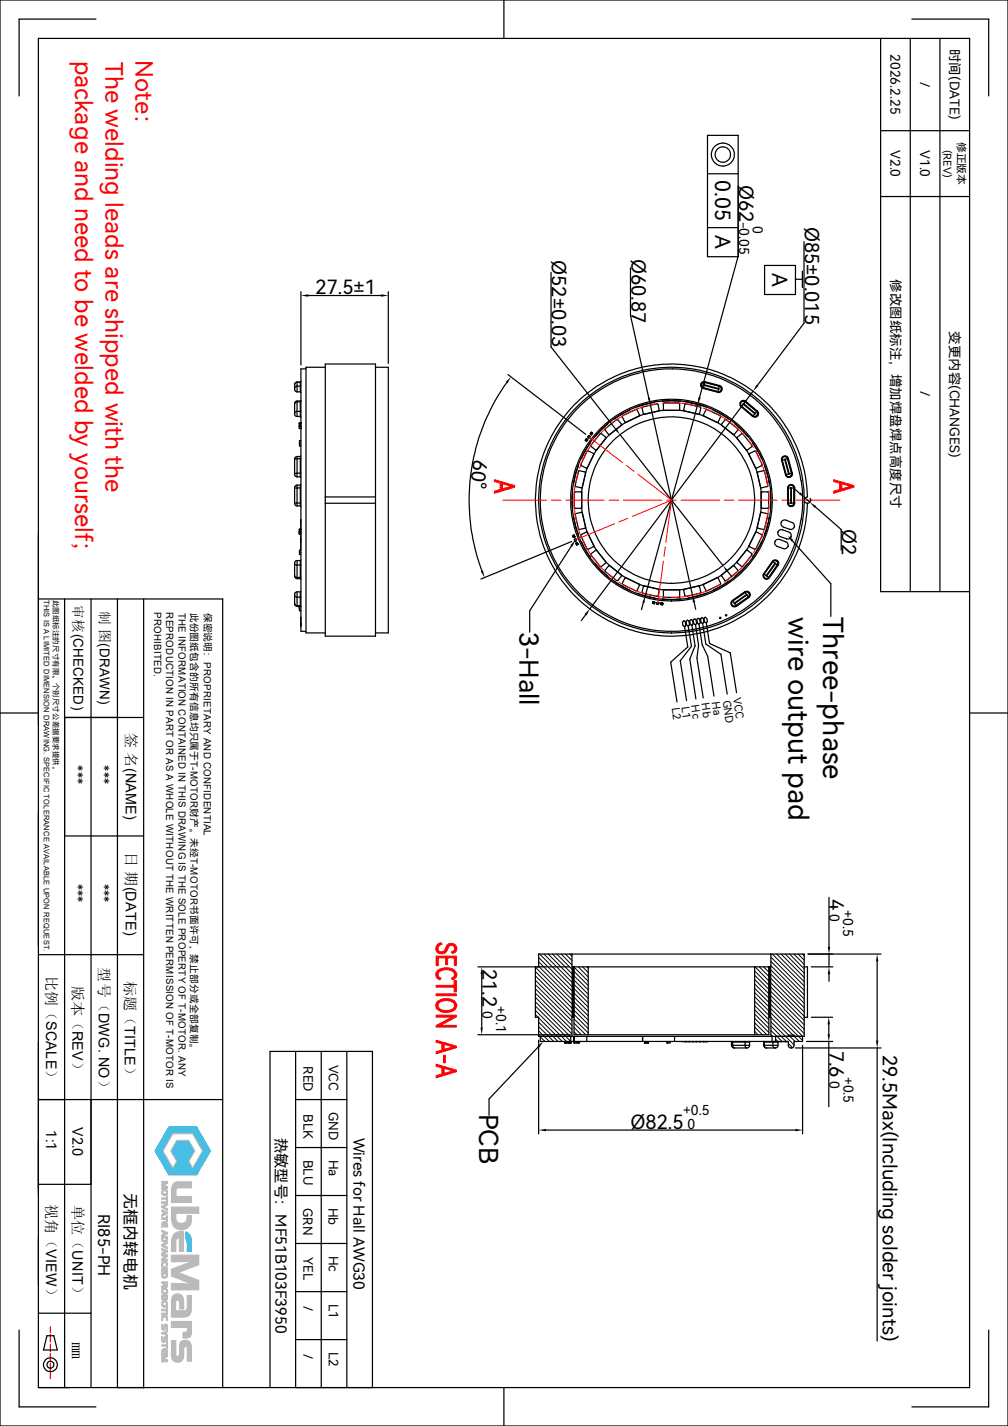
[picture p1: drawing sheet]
<svg xmlns="http://www.w3.org/2000/svg" width="210mm" height="297mm" viewBox="0 0 210 297" stroke-linecap="round" stroke-linejoin="round" font-family="sans-serif">
<g fill="none" stroke="#000" stroke-width=".25">
<path d="M0 0h210v297h-210zM8 8h194v281h-194zM20 4h-16v16M105 0v8M190 4h16v16M8 124.8h38.4v164.2M13.5 124.8v164.2M19 124.8v164.2M24.5 124.8v164.2M29.9 124.8v164.3M0 148.5h8M13.5 149.4h16.4"/>
<path d="M202 148.5h8M13.5 174.1h16.4M8 198.8h21.9M8 229h38.4M8 246.7h11M4 277v16h16M8 273.5h11M9.8 278.2h1.4l.7 3h-2.8zM206 277v16h-16M105 289v8"/>
<circle cx="10.5" cy="284.3" r=".73"/>
<circle cx="10.5" cy="284.3" r="1.44"/>
</g>
<path d="M10.5 276.4v1.1M10.5 277.9v1.6M10.5 280v1.6M10.5 281.9v1.6M10.5 283.9v1.6M10.5 285.9v1.2" fill="none" stroke="#f00" stroke-width=".25"/>
<path d="M35.7 261.5v.9a.32 .32 0 0 0 .1 .4 .32 .32 0 0 0 .4 0l4-.1-4.5 1.7v1.1a.34 .34 0 0 0 .4 .4l4 1.6-3.3-.1a.95 .95 0 0 0-1.1 .1v.7a.38 .38 0 0 0 .1 .5 .38 .38 0 0 0 .5-.1h4.5a.36 .36 0 0 0 .4 .1 .36 .36 0 0 0 .2-.3v-1.2a.48 .48 0 0 0 0-.5 .48 .48 0 0 0-.5-.2l-3.9-1.5 3.8-1.3a.55 .55 0 0 0 .6-.8v-1a.33 .33 0 0 0-.1-.5 .33 .33 0 0 0-.4 .1zM35.7 251.4v2.3a2.13 2.13 0 0 0 2.3 2.4 2.13 2.13 0 0 0 1.9-2.7v-.2h-.9v.2a1.2 1.2 0 0 1-1.1 1.4 1.2 1.2 0 0 1-1.3-1.3v-.8h4.8v-1.3zM36.2 269.7l-.3 .5-.2 .6v3.5h2.7l.6-.1 .5-.3 .4-1.1v-3h-.9v2.1a.82 .82 0 0 1-.6 1.1h-1.4a.33 .33 0 0 1-.4 0 .33 .33 0 0 1 0-.5v-1a.49 .49 0 0 1 .4-.7 .49 .49 0 0 1 .4 .8v1h.9l-.1-1.8a1.26 1.26 0 0 0-.6-1.2 1.26 1.26 0 0 0-1.4 .1zM35.7 279.2v3.2a1.31 1.31 0 0 0 1.6 1.3 1.31 1.31 0 0 0 1-1.8v-.8a.42 .42 0 0 1 .3-.6 .42 .42 0 0 1 .4 .5v1.9a.38 .38 0 0 0 0 .4 .38 .38 0 0 0 .3 .2h.2a.33 .33 0 0 0 .4-.1 .33 .33 0 0 0 0-.4v-2.1a1.32 1.32 0 0 0-.7-1.6 1.32 1.32 0 0 0-1.7 .4l-.1 2.5a.43 .43 0 0 1-.6 .3 .43 .43 0 0 1-.2-.7v-1.9a.38 .38 0 0 0 .1-.4 .38 .38 0 0 0-.4-.3zM36.3 246.4l-.4 .4-.1 .7-.1 2.4a.33 .33 0 0 0 0 .4 .33 .33 0 0 0 .4 .1h3.8v-1.2h-2.7a.36 .36 0 0 1-.5 0 .36 .36 0 0 1 0-.4v-.6a.75 .75 0 0 1 .3-.8 .75 .75 0 0 1 .8 0h1.4a.38 .38 0 0 0 .5 0 .38 .38 0 0 0 .2-.3v-.9h-3zM35.7 275.3v1.2h2.9a.37 .37 0 0 1 .5 .1 .37 .37 0 0 1 0 .4v.1a.66 .66 0 0 1-1 .4v.6a.39 .39 0 0 0 .1 .6 .39 .39 0 0 0 .5 0 1.12 1.12 0 0 0 1.2-1.6v-1.3a.41 .41 0 0 0 0-.5 .41 .41 0 0 0-.6 0zM36.5 256.8l-.3 .4-.4 1-.1 2.4h.9v-1.5a.85 .85 0 0 1 .7-1.2l.1 2.7h.5a.38 .38 0 0 0 .4-.2 .38 .38 0 0 0-.1-.4v-3.5h-.9z" fill-rule="evenodd" fill="#bababa"/>
<path d="M35.8 251.4h5.6v1.3h-4.7a1.91 1.91 0 0 0 .3 1.9 1.25 1.25 0 0 0 1.4 .1 1.25 1.25 0 0 0 .6-1.2v-.3h.9v.3a2.1 2.1 0 0 1-2 2.6 2.16 2.16 0 0 1-2.2-2.6zM36.1 246.6l.4-.3 .5-.1h2.9v1.2h-2.3a.76 .76 0 0 0-.8 .2 .76 .76 0 0 0-.1 .9v.7h3.2v1.2h-4.2v-2.3l.1-.8z" fill="none" stroke="#bababa" stroke-width=".25"/>
<path d="M35.2 234.7l-2.6 4.5a.6 .6 0 0 0 0 1l2.2 3.9a.77 .77 0 0 0 1.2 .6h4.3a.7 .7 0 0 0 1-.6l2.2-3.8a.71 .71 0 0 0 0-1.2l-2.3-3.9a.59 .59 0 0 0-.9-.5zM36 236.1h3.5a.64 .64 0 0 1 .9 .5l1.8 3.1-2 3.6-.7-1a.49 .49 0 0 1 0-.8l1.1-1.8-1.3-2.2-2.5 .1-1.2 2.1 1 1.8a.46 .46 0 0 1 0 .8l-.6 1-1.7-2.9a.74 .74 0 0 1 0-1.3zM38.7 256.6v1.4l.3 .7v1.9h.9v-1.7a2.2 2.2 0 0 0-1.2-2.3z" fill-rule="evenodd" fill="#00bfff"/>
<path d="M35.2 234.8l5.8-.1 2.8 5-2.8 5h-5.8l-.3-.4-2.6-4.6zM38.7 256.6a2.46 2.46 0 0 1 1.2 2.9v1.1h-.9a6.1 6.1 0 0 0-.3-2.9z" fill="none" stroke="#00a5dd" stroke-width=".25"/>
<path d="M36 236.1h4.1l1.8 3.1a.62 .62 0 0 1 0 1l-1.8 3.1-.8-1.4 1.3-2.2-1.3-2.2h-2.5l-.6 1.1-.6 1.1 1.2 2.2-.8 1.4-1.8-3a.62 .62 0 0 1 0-1.1zM36.4 257a2.26 2.26 0 0 1 1.8-.5v4.1h-.8l-.1-2.7a1.04 1.04 0 0 0-.7 1.4v1.3h-.9v-1.3a3.5 3.5 0 0 1 .7-2.3zM35.7 279.2h.9v2a1.42 1.42 0 0 0 .3 1.3 .77 .77 0 0 0 .5-1.1v-1.1a1.25 1.25 0 0 1 1.5-1.1 1.25 1.25 0 0 1 1 1.6v2.7h-.9l-.1-2.9-.5-.1-.1 .6a3.8 3.8 0 0 1-.5 2.3 1.36 1.36 0 0 1-1.6 .1 1.36 1.36 0 0 1-.5-1.6zM35.7 261.5h5.7v1.9l-4.3 1.6 4.3 1.7v1.9h-5.7v-1.3l4.4 .2-4.4-1.7v-1.4l4.5-1.7-4.5 .1zM35.7 275.3h4.2v1.6a1.32 1.32 0 0 1-.3 1.4 1.32 1.32 0 0 1-1.5 .3v-1.1l.9-.1 .1-.9h-3.4zM36.1 269.9a1.26 1.26 0 0 1 1.5-.3 1.26 1.26 0 0 1 .6 1.4l.1 1.6h-.9v-1.3a.43 .43 0 0 0-.4-.5 .43 .43 0 0 0-.4 .4v1.8h1.8a.86 .86 0 0 0 .6-1.2v-2h.9v1.5a5.2 5.2 0 0 1-.4 2.6l-.4 .3-.7 .1h-2.6l-.1-1.9a4.4 4.4 0 0 1 .4-2.5z" fill="none" stroke="#bababa" stroke-width=".25"/>
<path d="M33.7 282.2v1.4h.8a.28 .28 0 0 0 .4-.1 .28 .28 0 0 0-.3-.4l-.6-.2 .5-.2a.26 .26 0 0 0 .4-.2 .26 .26 0 0 0-.2-.3zM33.7 246.1v.2h.9l-.6 .2a.28 .28 0 0 0-.3 .3 .28 .28 0 0 0 .3 .3l.6 .2h-.6a.19 .19 0 0 0-.2 0 .19 .19 0 0 0-.1 .2 .19 .19 0 0 0 .3 .1h.5a.28 .28 0 0 0 .4-.2 .28 .28 0 0 0-.3-.3l-.6-.3 .5-.2a.26 .26 0 0 0 .4-.2 .26 .26 0 0 0-.2-.3zM33.7 251.2v.3l1.2 .6v-.3l-.9-.4 .9-.4v-.3zM33.7 259.2v.3l1.2 .6v-.3l-.9-.4 .9-.4v-.3zM33.6 268.9a.65 .65 0 0 0 1.3 0 .65 .65 0 0 0-1.3 0zM33.9 268.9a.4 .4 0 0 1 .8 0 .4 .4 0 0 1-.8 0zM33.6 271.6a.7 .7 0 0 0 1.4 0 .7 .7 0 0 0-1.4 0zM33.9 271.6a.4 .4 0 0 1 .8 0 .4 .4 0 0 1-.8 0zM33.6 248.4a.65 .65 0 0 0 1.3 0 .65 .65 0 0 0-1.3 0zM33.9 248.3a.4 .4 0 0 1 .8 0 .4 .4 0 0 1-.8 0zM33.7 277.5v.3h.5l.7 .5v-.3l-.5-.3 .5-.3v-.4l-.7 .5zM33.7 252v.3a.37 .37 0 0 1 .3 .4 .37 .37 0 0 1-.3 .3l.1 .3 .7-.4a.3 .3 0 0 0 .4-.3 .3 .3 0 0 0-.4-.3zM34.2 252.5l.4 .1-.4 .2zM33.7 256.2v.3l.3 .1v.5l-.3 .1v.3l.8-.3a.28 .28 0 0 0 .4-.3 .28 .28 0 0 0-.3-.3zM34.2 256.7l.4 .2-.4 .1zM33.7 260v.3a.39 .39 0 0 1 .3 .4 .39 .39 0 0 1-.3 .4v.2l.9-.4a.25 .25 0 0 0 .3-.3 .25 .25 0 0 0-.3-.2zM34.2 260.5l.4 .1-.4 .2zM33.7 278.4v.5a.45 .45 0 0 0 .1 .6 .45 .45 0 0 0 .6 0 .45 .45 0 0 0 0-.6 .19 .19 0 0 1 .3-.2 .2 .2 0 0 1 0 .4v.5h.2v-.5a.41 .41 0 0 0-.1-.7 .41 .41 0 0 0-.6 .2v.4a.19 .19 0 0 1 0 .3 .19 .19 0 0 1-.3-.1 .19 .19 0 0 1 0-.2v-.6zM33.7 275.8v.6a.45 .45 0 0 0 .1 .6 .45 .45 0 0 0 .6 0 .45 .45 0 0 0 0-.6 .19 .19 0 0 1 .3-.2 .19 .19 0 0 1 0 .3v.5h.2v-.5a.41 .41 0 0 0-.1-.6 .41 .41 0 0 0-.6 .2v.1a.32 .32 0 0 1 0 .3 .32 .32 0 0 1-.2 .2l-.1-.9zM33.7 267v.3h.5v.3l-.5 .3v.4l.5-.4a.4 .4 0 0 0 .5 .3 .4 .4 0 0 0 .2-.6v-.6zM34.4 267.3h.3v.4l-.2 .2-.1-.1zM33.7 261.3v.3h.9l-.1 .1a.89 .89 0 0 0-.8 .9h.9a.18 .18 0 0 0 .3-.2 .17 .17 0 0 0-.3-.1h-.6l.2-.2a.67 .67 0 0 0 .7-.7zM33.7 280.1v.3h.6a.3 .3 0 0 1 .4 0 .3 .3 0 0 1 0 .4h.2v-1.1h-.2v.4zM33.7 272.7v.3h.6a.29 .29 0 0 1 .4 0 .29 .29 0 0 1 0 .4h.2v-1.1h-.2v.4zM33.7 253.7v.3h.6a.29 .29 0 0 1 .4 0 .29 .29 0 0 1 0 .4h.2v-1.2h-.2v.5zM33.7 249.5v.3h.6a.3 .3 0 0 1 .4 0 .3 .3 0 0 1 0 .4h.2v-1.1h-.2v.4zM33.7 265.1v.6a.64 .64 0 0 0 1 .4 .64 .64 0 0 0 .1-1zM33.9 265.3h.8v.4a.42 .42 0 0 1-.4 .2 .42 .42 0 0 1-.4-.2zM33.7 257.6v.3a.65 .65 0 0 0 .7 .8 .65 .65 0 0 0 .5-1v-.1zM33.9 257.9h.8v.3a.44 .44 0 0 1-.8 0zM34 254.5l-.3 .4v.7h.2v-.2a.43 .43 0 0 1 .3-.6v.8h.2v-.7a.2 .2 0 0 1 .3 0 .2 .2 0 0 1 0 .3v.4h.2v-.5a.61 .61 0 0 0-.3-.6 .61 .61 0 0 0-.6 0zM33.9 281l-.2 .3v.7h.2a.54 .54 0 0 1 .3-.8v.8h.2v-.5a.18 .18 0 0 1 .1-.2 .18 .18 0 0 1 .2 .1 .18 .18 0 0 1 0 .2v.4h.2v-.4a.61 .61 0 0 0-.3-.6 .61 .61 0 0 0-.7 0zM33.8 264l-.1 .9h.2a.48 .48 0 0 1 .3-.7v.7h.2v-.4a.18 .18 0 0 1 0-.3 .18 .18 0 0 1 .3 0 .18 .18 0 0 1 0 .3v.4h.2v-.3a.61 .61 0 0 0-.3-.7 .61 .61 0 0 0-.8 .1zM33.7 269.7v.5a.36 .36 0 0 0 .1 .5 .36 .36 0 0 0 .5-.1 .36 .36 0 0 0 .5 .1 .36 .36 0 0 0 .1-.5v-.5zM34.4 270h.3l-.1 .5-.2-.1zM33.9 270h.3l-.1 .5-.2-.1zM33.8 262.8l-.1 .9h.2v-.3a.39 .39 0 0 1 .4-.4 .39 .39 0 0 1 .4 .3v.4a.39 .39 0 0 0 .3-.3 .39 .39 0 0 0-.2-.4 .68 .68 0 0 0-1-.2zM33.8 274.2l-.1 .2a.39 .39 0 0 0 .2 .6v-.3a.43 .43 0 0 1 .6-.4 .43 .43 0 0 1 .2 .7 .39 .39 0 0 0 .2-.6 .66 .66 0 0 0-1.1-.2zM33.7 273.5v.4h.9a.21 .21 0 0 0 .3-.3 .21 .21 0 0 0-.4-.1zM33.7 250.3v.3h.9a.19 .19 0 0 0 .3-.1 .19 .19 0 0 0-.1-.2 .19 .19 0 0 0-.3 0z" fill-rule="evenodd" fill="#bababa"/>
<g fill="none" stroke="#bababa" stroke-width=".25">
<path d="M33.7 249.5h1v-.4h.2v1.1h-.2v-.4h-1zM33.7 257.6h1.2a.7 .7 0 0 1-.2 .9 .7 .7 0 0 1-1-.2zM33.7 251.2l1.2-.5v.3l-.9 .4 .9 .4v.3l-1.2-.6zM33.7 259.2l1.2-.5v.3l-.9 .4 .9 .4v.3l-1.2-.6zM33.7 250.3h1.2v.3h-1.2zM33.7 246.1h1.2v.4l-.9 .3 .9 .3v.5h-1.2v-.3h.9l-.9-.3v-.3l.9-.4h-.9zM33.7 253.7h1v-.5h.2v1.2h-.2v-.4h-1zM33.7 252l1.2 .5v.3l-1.2 .5v-.3l.3-.1v-.5l-.3-.1zM33.7 256.2l1.2 .5v.3l-1.2 .5v-.2l.3-.2v-.4l-.3-.2zM33.8 254.6a.69 .69 0 0 1 .9 .1 .69 .69 0 0 1 .1 .9h-.1l-.1-.7-.2-.1v.8h-.2v-.8a.61 .61 0 0 0-.3 .8h-.2zM33.9 257.9h.8v.4l-.7 .1zM34.2 252.5l.4 .1-.4 .2z"/>
<path d="M34.2 256.7l.4 .2-.4 .1zM33.7 265.1h1.2a.7 .7 0 0 1-.2 1 .7 .7 0 0 1-1-.2zM33.7 269.7h1.2l-.1 1-.3 .1-.2-.2-.1 .2h-.4zM33.7 277.6a1.31 1.31 0 0 0 1.2-.6v.4l-.5 .3 .5 .3v.3a1.31 1.31 0 0 0-1.2-.5zM33.7 260.1l1.2 .4v.3l-1.2 .5v-.3l.3-.1v-.4l-.3-.2zM33.7 261.3h1.2v.4l-.9 .6h.9v.3h-1.2v-.4l.9-.6h-.9zM33.7 273.5h1.2v.4h-1.2zM33.7 275.8a.48 .48 0 0 1 .2 .8l.2 .1 .1-.3a.38 .38 0 0 1 .1-.5 .38 .38 0 0 1 .6 .2v.9h-.2l-.1-.9-.2 .1-.1 .8a.41 .41 0 0 1-.4 0 .41 .41 0 0 1-.2-.4zM33.7 278.4a.48 .48 0 0 1 .2 .7l.2 .2 .1-.3a.38 .38 0 0 1 .1-.6 .38 .38 0 0 1 .6 .3v.9h-.2v-.8l-.1-.1-.2 .1a.53 .53 0 0 1-.5 .8l-.2-.3zM33.7 272.7h1v-.4h.2v1.1h-.2v-.4h-1zM33.7 267h1.2a1.15 1.15 0 0 1-.4 1.2h-.2l-.1-.3-.5 .4v-.4l.5-.3v-.3h-.5zM33.8 262.8a.65 .65 0 0 1 .9 0 .65 .65 0 0 1 .1 .9h-.1l-.1-.6-.5-.1-.2 .2v.5h-.2z"/>
<path d="M33.8 264a.68 .68 0 0 1 .9 0 .68 .68 0 0 1 .1 .9h-.1l-.2-.7-.1 .7h-.2v-.7l-.3 .2v.5h-.2zM33.8 274.2a.65 .65 0 0 1 .9-.1 .65 .65 0 0 1 .1 .9h-.1l-.1-.6-.2-.1-.5 .1v.6h-.2zM33.9 270h.3v.5h-.2zM33.9 265.3h.8v.5l-.7 .1zM34.2 260.5l.4 .1-.4 .2zM34.4 270h.3l-.1 .5h-.2zM34.4 267.3h.3l-.2 .6-.1-.2zM33.7 282.2h1.2v.4l-.9 .3 .9 .3v.4h-1.2v-.2h.9l-.9-.4v-.3l.9-.3h-.9zM33.7 280.1h1v-.4h.2v1.1h-.2v-.4h-1zM33.8 281.1a.68 .68 0 0 1 .9 0 .68 .68 0 0 1 .1 .9h-.1l-.1-.7-.2-.1v.8h-.2l-.1-.8-.2 .3v.5h-.2z"/>
<circle cx="34.3" cy="248.3" r=".39"/>
<circle cx="34.3" cy="248.4" r=".62"/>
<circle cx="34.3" cy="271.6" r=".39"/>
<circle cx="34.3" cy="268.9" r=".39"/>
<circle cx="34.3" cy="269" r=".63"/>
<circle cx="34.3" cy="271.6" r=".63"/>
</g>
<g fill="none" stroke="#000" stroke-width=".25">
<path d="M183.5 8v115.2h18.5M189.7 8v115.2M195.8 8v115.2M147.4 28.2h6.4v25.3h-6.4zM147.4 36.2h6.4M183.5 27.2h18.5M114.8 56.7v15.6l13.5 17.1M131.4 55.8v9.9l3.8 17.2M147.4 47.4h6.4M153.8 53.3l-8 29.5M159.3 55.3h6.4v6h-6.4zM165.7 58.2h1.5"/>
<path d="M167.2 56.5v3.4M167.5 50.3v17l-9.7 13M183.5 40.9h18.5M61.9 79.6h.7M61.9 79.6v2M61.9 79.6l-.3 .1-.2 .4M62.6 79.6l.1-.1-.1 .1-1 .1-.2 .4M62.6 79.6v2M62.7 60.7v15.3M63.8 76.8h-1.1v54.7h1.1M64.2 61.6h15.2M67.8 75.8h10.4v56.7h-10.4z"/>
<path d="M67.8 76.5h-4v55.3h4M78.2 76.5h2.7v55.3h-2.7M80.9 60.7v15M105.6 79.7a42.1 42.1 0 0 0-5.2 39.2M105.8 78l16.2 12.5M146.8 79.6l3.1 .8a.6 .6 0 0 1 .4 .8 .6 .6 0 0 1-.7 .4M146.8 79.6a.6 .6 0 0 0-.7 .4 .6 .6 0 0 0 .4 .8l3 .8M146.9 79.6a.59 .59 0 0 0-.8 .4 .59 .59 0 0 0 .5 .8M146.9 79.6l-.2 .5M146.9 79.5v.1M146.9 79.5l3 .8M146.9 79.5a.72 .72 0 0 0-.9 .5 .72 .72 0 0 0 .5 .9"/>
<path d="M61.4 84.1v2.2l.2 .4h.3M61.4 80.1v1.3l.5 .2M61.4 84.1h.1M61.9 99.3h.7M61.9 95.1h.7M61.9 86.7h.7M61.9 83.5h.7M61.9 81.6h.7M61.9 83.5v3.2M61.9 95.1v4.2M61.9 95.1l-.5 .2v.3v3.3l.2 .3 .3 .1M61.9 83.5l-.3 .2-.2 .4"/>
<path d="M62.4 88.1h.1M62.4 88.2h.1M62.4 91.9v.5M62.4 88.2h.3M62.4 92.5h.3M62.6 99.3l.1 .1M62.6 86.7l.1 .2M62.6 81.6l.1 .1M62.6 83.5v3.2M62.6 95.1v4.2M62.7 88.1h-.3v1.1h.3M62.7 88.1h-.3v1.1"/>
<path d="M62.7 88.1v1.1M62.7 88.8h-.3M62.7 95l-.1 .1M62.7 83.4l-.1 .1M62.7 98.5l-1.3 .2M62.7 95.5h-.9l-.4 .2M62.7 85.6l-.9 .1-.4 .4M62.7 83.6l-.1 .1h-.9l-.3 .4M62.7 80.3l-.1 .1-1 .1-.2 .4M62.7 91.8h-.3v1.1h.3M62.7 88.7l-.3 .1M119.7 84.3a28.4 28.4 0 0 1 30.6-6.5 28.4 28.4 0 0 1 17.9 25.7 .66 .66 0 0 0-.6 .7 .66 .66 0 0 0 .6 .6 28.3 28.3 0 0 1-39.3 25.5 28.3 28.3 0 0 1-9.2-46z"/>
<path d="M120.5 96.9l-1 3.8M120.5 98.1l.2-.1 1.3 .4-.8 3.2-1.4-.3zM122 91.7l.2 .2M122 91.8h.1M122.2 91.4l-.2 .3M122.2 91.9h.1M122.2 91.4l.2 .2M122.2 91.4h.1M122.3 94l.3-.1 1.1 .5v.3l-1.3 2.7-.3 .1-1-.5-.1-.2zM122.4 91.6l-.2 .2 .2-.1M122.4 91.6h.1M122.4 91.6l-.2 .3"/>
<path d="M122.5 91v.1M122.5 91.1l.3 .1M122.7 90.8l-.2 .2M122.7 90.7v.1M122.7 90.8l.2 .1M122.8 90.7l.2 .2M122.8 90.8h.1M122.9 90.9l-.2 .2 .2-.1M122.9 90.9h.1M122.9 90.9l-.2 .3-.2-.2M123 90.3v.1M123 90.4l.2 .2"/>
<path d="M123 92.2l-2 3.3M123 90.3l.2 .2M123.2 90.1l-.2 .2M123.2 90v.1M123.2 90.5v.1M123.2 90.1l.2 .2M123.3 90l.2 .2M123.3 90.5l-.1 .1M123.3 90.1h.1M123.4 90.3l-.2 .2M123.4 90.3l-.1 .2M123.4 90.2v.1"/>
<path d="M125 90.4l.3-.1 .9 .8v.2l-2 2.5-1.1-1zM126 89.4l2.5-2 1 1-2.5 2.1h-.2zM126.7 88.2l-2.8 2.7M129.2 90.6l21.4 27.2M129.7 86.7l2.8-1.4 .3 .1 .5 1-.2 .3-2.7 1.3-.2-.1zM131.3 85.3l-3.4 1.9M133.8 84.9l3.2-.8 .4 1.3-.2 .2-3 .7-.2-.2zM135.5 84.4l8.8 39.6M136.4 83.7l-3.7 1.1M138 83.5h3.9M138.4 85.5l-.2-.1 .1-1.5h3.2l.1 1.4-.2 .2M142.5 83.7l3.6 .8"/>
<path d="M142.7 84.2l.3-.1 2.9 .7 .1 .2-.2 1.2-.3 .1-2.9-.7-.1-.3zM143.3 83.7l3.9 1.1M145.4 84.2l-10.9 39.9M146.5 80.9l3.1 .8M146.6 80.8l3 .8M146.6 80.8l-.1 .1M146.7 80.3l-.1 .5M146.7 80.3l3 .8M146.7 80.1v.2M146.7 80.1l3 .8M147.2 85.3l2.9 1.4-.5 1.3-3-1.4zM148.5 85.3l3.4 1.9"/>
<path d="M149.6 81.6v.1M149.7 80.9v.2M149.7 81.1l-.1 .5M149.8 80.4a.59 .59 0 0 1 .5 .8 .59 .59 0 0 1-.8 .4M149.9 80.3l-.2 .6M149.9 80.3a.72 .72 0 0 1 .5 .9 .72 .72 0 0 1-.8 .5M151.1 87.4h.2l2.5 2-.8 1.1-2.7-1.9 .1-.3zM153.1 88.2l2.8 2.7M153.6 91.1l1.1-.8 1.9 2.4 .1 .3-1 .7h-.2l-2-2.4zM154.4 84.7l2.4 2M154.5 83.7l.7-.1 2.4 2.1a.6 .6 0 0 1 .1 .8 .6 .6 0 0 1-.9 .1l-2.4-2-.2-.5zM154.5 84.6l2.4 2"/>
<path d="M154.5 84.6l-.1 .1M154.9 84.2l-.4 .4M154.9 84.2l2.4 2M154.9 84.1v.1M154.9 84.1l2.5 2M155.3 83.7l-.4 .4M155.3 83.7l2.4 2M155.3 83.7a.6 .6 0 0 0-.9 .1 .6 .6 0 0 0 .1 .8M155.4 83.6l-.1 .1M155.4 83.6l2.4 2M155.4 83.6a.74 .74 0 0 0-1.1 .1 .74 .74 0 0 0 .1 1M156.1 94.7v-.3l1.1-.5 .3 .1 1.3 2.9-1.2 .6-.2-.1"/>
<path d="M156.8 92.2l1.9 3.3M156.9 81.5l-34 45.3M156.9 86.6l-.1 .1M157.3 86.2l-.4 .4M157.4 86.1l-.1 .1M157.7 85.7l-.3 .4M157.7 85.7a.62 .62 0 0 1 0 .8 .62 .62 0 0 1-.8 .1M157.8 98.6l.1-.3 1.1-.3 .3 .1 .7 3-.1 .2-1.2 .3-.2-.1M157.8 85.6l-.1 .1M157.8 85.6a.75 .75 0 0 1 0 1 .75 .75 0 0 1-1 .1M159.3 96.9l1.1 3.8M162.9 95.9l.8 3"/>
<path d="M163 95.8l.8 3M163 95.8l-.1 .1M163.5 95.7l.8 3M163.5 95.7l-.5 .1M163.6 95.7h-.1M163.6 95.7l.8 3M163.8 98.8l-.1 .1M164.1 95.5a.59 .59 0 0 0-.7-.4 .59 .59 0 0 0-.4 .7M164.1 95.5l-.5 .2M164.1 95.5l.8 3.1M164.3 95.5a.72 .72 0 0 0-.9-.5 .72 .72 0 0 0-.5 .9M164.3 95.5h-.2"/>
<path d="M164.3 95.5l.8 3M164.3 98.7l-.5 .1M164.4 98.7h-.1M164.9 98.6a.59 .59 0 0 1-.4 .7 .59 .59 0 0 1-.8-.5M164.9 98.6l-.8-3.1a.61 .61 0 0 0-.8-.4 .61 .61 0 0 0-.4 .7l.8 3M164.9 98.6a.59 .59 0 0 1-.4 .7 .59 .59 0 0 1-.7-.5M164.9 98.6l-.5 .1M165.1 98.5a.72 .72 0 0 1-.5 .9 .72 .72 0 0 1-.9-.5M165.1 98.5l-.2 .1M61.4 101.6v3.3l.2 .4 .3 .1M61.4 104.8h1.3M61.4 101.6h1.3"/>
<path d="M61.4 117.4l.2 .2 1.1 .2M61.4 119.9l.3 .3 1 .1M61.9 101h.7M61.9 105.4h.7M61.9 116.8h.7M61.9 101v4.4M61.9 116.8v3.7M61.9 101l-.5 .3v.3M61.9 116.8h-.3l-.2 .4v2.8l.2 .4 .3 .1M62.4 111.2h.1M62.4 110.8h.3M62.4 111.1v.1"/>
<path d="M62.4 111.2h.3M62.4 110.2v.1M62.4 115.1v.3M62.4 115.1h.3M62.6 105.4l.1 .1M62.6 101v4.4M62.6 116.8v3.7M62.7 112.3h.1M62.7 112.4h.1M62.7 110.7h-.3l.3 .1M62.7 110.3h.1M62.7 110.2h-.3v1"/>
<path d="M62.7 108.8h.1M62.7 108.3h.1M62.7 110.4h.1M62.7 112.9h.1M62.7 100.9l-.1 .1M62.7 116.6l-.1 .2M62.7 110.3h-.3v.9M62.7 108.3v6M62.7 114.6h-.3v.9h.3M67.8 104.8h10.4M67.8 103.5h10.4M119 113.7l-8.6 13.5v4.5"/>
<path d="M119.1 112.8l-18.9 7.8M119.3 102.2v3.9M119.3 111.5v.1M119.3 111.6l.2 .3M119.4 111.6l.1 .3M119.5 107.6l1 3.8M119.5 111.9h.1M119.6 111.5l.1 .3M119.6 111.9h.1M119.6 111.5h.1M119.6 111.5h-.3M119.6 111.5l-.3 .1"/>
<path d="M119.7 112.4l.1 .2M119.7 112.4h.1M119.7 111.8h.1M119.7 111.8l-.2 .1M119.8 112.3h.1M119.8 111.8l-.3 .1M119.8 112.6v.1M119.8 112.7h.1M119.8 112.6h.1M119.9 112.3l.2 .3M119.9 112.2h.1M119.9 112.2l-.2 .2"/>
<path d="M119.9 112.2v.1M120 112.3l.1 .2M120 113.2l.1 .3M120.1 112.6h.1M120.1 112.6l-.3 .1M120.1 112.6h-.3M120.1 113.1h.1M120.1 113.5h.1M120.2 113l-.2 .2M120.2 113l.1 .1M120.2 113h.1M120.3 113.1l.1 .2z"/>
<path d="M120.3 113.1h.1M120.3 113.1l-.3 .1M120.3 113.1l.1 .3M120.4 113.4h.1M120.4 113.4l-.3 .1M121 112.8l2 3.4M121.2 102.7l-.2-.3h-1.2l-.1 .2v3.1l.1 .2h1.2l.2-.2M121.3 106.8l-.2-.1-1.3 .4 .7 3.1 .2 .1 1.1-.3 .2-.2M122.4 110.9l-.3-.1-1.1 .7 1.3 2.8 .3 .1 1.1-.5v-.3M123.1 115.4l1.1-.8h.1l1.9 2.6-.9 .8h-.2l-2-2.4zM123.9 117.4l2.8 2.7M126.8 117.9h.3l2.4 1.9-.8 1.1h-.3l-2.4-1.9z"/>
<path d="M150.3 119.8l2.5-2 1 1-.1 .2-2.4 1.9h-.3zM151.6 119l.9 1.1M155.5 114.6h.2l1 .9-1.9 2.4-.2 .1-1.1-.9zM155.9 117.4l-2.8 2.7M157.4 110.9l.2-.1 1.1 .6 .1 .2-1.3 2.7-.3 .1-1.1-.5v-.3zM158.5 106.8l.2-.1 1.2 .3 .1 .1-.8 3.2-1.3-.3-.1-.1zM158.6 102.7l.2-.3h1.1l.2 .3v3.1l-1.3 .1-.2-.2M158.7 112.8l-1.9 3.4M159.1 119.5h.1M159.1 119.5a.72 .72 0 0 0 .2 1 .72 .72 0 0 0 1-.2M159.2 119.5l.4 .4M159.2 119.5a.61 .61 0 0 0 .2 .9 .61 .61 0 0 0 .8-.1"/>
<path d="M159.6 119.9h.2M159.8 119.9l.4 .4M160.4 107.6l-1.1 3.8M160.5 102.2v3.9M160.9 116.9l.1 .1M160.9 116.9l-1.8 2.6M160.9 116.9a.73 .73 0 0 1 1-.2 .73 .73 0 0 1 .2 1.1M161 117a.59 .59 0 0 1 .9-.1 .59 .59 0 0 1 .1 .8M161 117l.5 .3M161 117l-1.8 2.5M161.1 116.8a.61 .61 0 0 1 .8 .1 .61 .61 0 0 1 0 .8l-1.8 2.6a.61 .61 0 0 1-.8 .1 .61 .61 0 0 1-.1-.9zM161.5 117.3l.1 .1"/>
<path d="M161.5 112.8h.1M161.5 117.3l-1.9 2.6M161.5 112.8a.71 .71 0 0 0 .4 1l1.4 .5 .6-.1 .3-.4M161.5 112.8v-.1a.77 .77 0 0 1 .9-.3l1.3 .5a.75 .75 0 0 1 .5 .9M161.6 117.4l-1.8 2.5M161.6 117.4l.4 .3M162 117.7l-1.8 2.6M162 117.7l.1 .1M162.1 110.8v-.1a.7 .7 0 0 1 1-.3l1.4 .5a.7 .7 0 0 1 .3 .9M162.1 110.8h.1M162.1 117.8l-1.8 2.5M162.1 110.8v.4l.3 .5 1.5 .5a.69 .69 0 0 0 .9-.4"/>
<path d="M162.8 108.8l.1-.3 .6-.2 1.5 .5a.75 .75 0 0 1 .5 1M162.8 108.8h.1M162.8 108.8a.71 .71 0 0 0 .4 1l1.6 .5 .4-.1 .3-.4M164.1 104.8a.72 .72 0 0 0 .7 .7 .72 .72 0 0 0 .8-.7M164.1 104.8h.7M164.1 101.6h.7M164.1 101.6v3.2M164.1 101.6a.72 .72 0 0 1 .7-.7 .72 .72 0 0 1 .8 .7M164.2 113.8h.1M164.3 101.3l.6-.3 .5 .5v3.3a.61 .61 0 0 1-.6 .6 .61 .61 0 0 1-.6-.6v-3.2zM164.3 101.3a.61 .61 0 0 1 .7-.2 .61 .61 0 0 1 .4 .5v3.2a.59 .59 0 0 1-.6 .6 .59 .59 0 0 1-.5-.6zM164.8 104.8h.1"/>
<path d="M164.8 101.6h.1M164.8 101.6v3.2M164.8 111.8h.1M164.9 104.8h.7M164.9 101.6v3.2M164.9 101.6h.7M165.1 112.6l8 9v6.8M165.5 101.8l1.1 .9M165.5 109.8h.1M165.6 101.6v3.2M167.7 103.7l1 .9M168.8 103.8a.66 .66 0 0 1-.6 1"/>
<path d="M169.9 105.6l5.4 4.7v4.3M61.4 125.7h.1M61.4 125.7v.3l.5 .3M61.4 123.9l.1 .3 .3 .2 .9 .1M61.4 125.7l.3 .5h.9l.1 .1M61.9 120.5h.7M61.9 123.3h.7M61.9 126.3h.7M61.9 123.3v3M61.9 123.3l-.3 .1-.2 .3v2M62.4 126.6h.1M62.4 126.3v.4"/>
<path d="M62.4 126.7h.1M62.4 126.3v.9h.3M62.4 126.3v.8M62.6 120.5l.1 .1M62.6 126.3l.1 .1M62.6 123.3v3M62.7 129.7h.1M62.7 129.3h.1M62.7 130h.1M62.7 128.8h.1M62.7 129.8h.1M62.7 130.2h.1"/>
<path d="M62.7 130.3h.1M62.7 130.1h.1M62.7 123.1l-.1 .2M62.7 128.6v1.9M122 128.1l-.9 1.1M127.9 121.1l3.4 1.9M130.4 120.4h-.2l-.5 1.1 .1 .3 2.8 1.3 .7-1.2-.2-.2M132.7 123.6l3.7 1M134 125.6l-.4 1.4M134.1 122.1l3.1 .6 .2 .2-.3 1.2-.2 .1-3-.7-.1-.2zM136 125.6h.1M136 125.5h.1"/>
<path d="M136 125.6l.3 .1M136 125.4h.4M136 125.6l.4 .1M136.1 125.4h.3M136.1 125.4l-.1 .2M136.4 125.4v.3M136.4 125.7h.1M136.8 125.6h.1M136.9 125.8h.3M136.9 125.5h.3M136.9 125.5v.3M136.9 125.5l.3 .1"/>
<path d="M137.2 125.8h.1M137.2 125.6h.1M137.2 125.6v.2M137.7 125.7v.1M137.7 125.9h.3M137.8 125.6h.2M137.8 125.6l-.1 .3M138 124.8h3.9M138 125.9h.1M138 125.6h.1M138 125.6v.3M138 125.6l.1 .1"/>
<path d="M138.1 125.7h.1M138.1 125.7l-.1 .2M138.4 122.9h-.2v1.4l.2 .1h3.1l.1-1.4-.2-.1M142.5 129.3l-.3 .4 .2 .7 .2 .1M142.5 129.3l.3 .2 .1 .8-.3 .2M142.5 129.3h.1M142.6 130.5h.1M142.6 130.5l.7 4.2-3.6 3.2 1.4 8.3M143.2 129.2l-.2 .3 .1 .8h.3M143.2 129.2l.4 .2v.8l-.2 .1M143.2 129.2h.1M143.4 130.3h.1"/>
<path d="M143.4 130.3l.7 4.3-2.4 3 1.3 8.3M144 129.1l-.3 .2 .1 .7 .3 .2M144 129.1l.3 .1 .1 .7-.3 .3M144 129.1h.1M144.1 130.2h.1M144.1 130.2l.7 4.3M144.6 125.4l.3 1.5M144.7 128.9l-.3 .3 .1 .6 .2 .2 .2 .1M144.7 128.9l.3 .2 .1 .8-.2 .2M144.7 128.9h.1M144.8 134.5l-1.1 2.8 1.3 8.3M144.9 130.1h.1"/>
<path d="M144.9 130.1l.6 4.3-.3 2.7 1.3 8.3M145.5 128.8l-.3 .4 .1 .6 .3 .2M145.5 128.8l.3 .2 .1 .8-.3 .2M145.5 128.8h.1M145.5 122l.3 .2 .2 1.1-.1 .3-3 .6-.2-.1-.2-1.1 .1-.3M145.6 130h.1M145.6 130l.7 4.3M146.2 128.7l-.2 .2v.8l.4 .1M146.2 128.7l.3 .1 .1 .7-.2 .3M146.2 128.7h.1M146.3 134.3l1.1 2.4 1.4 8.3M146.4 129.8h.1"/>
<path d="M146.4 129.8l.7 4.4 3.1 2.1 1.3 8.3M146.6 121.8l2.8-1.4h.2l.6 1.1-.2 .3-2.7 1.3-.2-.1zM146.8 128.7l.1-.1 .4 .2 .1 .5a.3 .3 0 0 1-.3 .4 .3 .3 0 0 1-.3-.2zM147.2 123.6l-3.9 1M147.2 129.7h.1M147.2 129.7l.6 4.3 4.3 2 1.4 8.3M151.9 121.1l-3.4 1.9M152.6 125.1a.75 .75 0 0 0-.2 1 .75 .75 0 0 0 1.1 .2M152.6 125.1l.1 .1M152.7 125.2l.3 .4M152.7 125.2a.61 .61 0 0 0-.2 .8 .61 .61 0 0 0 .9 .2M153 125.6v.1h.1"/>
<path d="M153.1 125.7l.3 .5M153.4 126.2l.1 .1M155.2 123.3a.73 .73 0 0 1 1 .1 .73 .73 0 0 1-.2 1.1M155.2 123.3v.1M155.2 123.3l-2.6 1.8M155.2 123.4a.59 .59 0 0 1 .8 .1 .59 .59 0 0 1-.1 .9M155.2 123.4l-2.6 1.8a.59 .59 0 0 0-.1 .8 .59 .59 0 0 0 .8 .2l2.6-1.8M155.2 123.4l.3 .4M155.2 123.4a.59 .59 0 0 1 .9 .1 .59 .59 0 0 1-.2 .9M155.5 123.8l.1 .1M155.5 123.8l-2.5 1.8M155.6 123.9l-2.5 1.8"/>
<path d="M155.6 123.9l.3 .5M155.9 124.4l.1 .1M155.9 124.4l-2.5 1.8M156 124.5l-2.5 1.8M160.2 120.3h.1M119.2 198.7v2.7h.1M160.6 198.7v2.7h-.1l.1 14.5M168.4 198.7h15.2M172.7 186.9v10.3M172.7 198.7v2.7M61.6 219v70h16v-70h-21.3v70M66.9 219v70"/>
<path d="M72.3 219v70M99.6 201.4h19.1M99.6 215.5h19.3M100.4 202.9v11.1M111.5 201.4v10.5h.7v4h55.4v-17.2h-55.4v2.7M112.2 218l-10.3 10.9v3.4M112.2 216.7v19.5M112.6 215.9v1h51.6l.1 .8a.59 .59 0 0 0 .5 .6 .59 .59 0 0 0 .6-.6l.1-.8h1.7v-1M117.7 217h1.3M117.7 216.9v.4h1.2M117.7 217.2h1.3M117.8 216.9l.1 .1"/>
<path d="M117.8 217l.1 .3M118.6 216.9v.4M118.7 216.9v.1M118.7 216.9v.4v-.3M118.9 215.9l.1 1.3M118.9 217.2l.1 .1M119.2 201.4v10.5M119.3 201.4v10.5M119.3 211.9h-.1v4M119.5 215.9v1M119.5 201.4v10.5M119.5 216.9v.3h1.2v-.3"/>
<path d="M119.6 201.4v14.1h40.6v-14.1M119.6 211.9h-.1v-10.5h40.9v10.5h-.2M119.7 215.9v1M120.6 216.9v.3M122.3 215.9v1M122.6 201.4v14.1M133.9 215.9v1M134.3 217.2v-.2l.7-.1v.4M134.3 217.2l.8 .1M134.3 216.9l.1 .1M134.3 217.2l.1 .1M134.4 216.9v.4"/>
<path d="M134.4 217.3h.7M134.5 217v.3M134.5 216.9v.3M134.5 216.9v.4M139 216.9v.3h.6v-.3M139.1 216.9v.3M140.5 215.9v1M142.2 216.9h5.2M142.8 216.9v.1M142.9 216.9v.1M143 216.9v.1M143.6 216.9v.1"/>
<path d="M143.7 216.9v.1M144.3 216.9v.1M144.4 216.9v.1M145 216.9v.1M145.1 216.9v.1M145.2 216.9v.1M145.8 216.9v.1M145.9 216.9v.1M146 216.9v.1M146.6 216.9v.1M146.7 216.9v.1M146.9 216.9v.1"/>
<path d="M147.3 216.9v.1M147.4 216.9v.1M152.3 216.9l.1 .1M152.4 217v.7M152.4 217h3.8M152.4 217.7h3.8M152.6 216.9l.1 1 .3 .4M155.2 216.9l.1 1.1 .2 .3M156.2 217.7l-.2 .4-.3 .2h-2.8l-.4-.2-.1-.4M156.2 217v.7M156.3 216.9l-.1 .1M157.2 201.4v14.1"/>
<path d="M159 216.9l.1 .1M159.1 216.9l.2 1 .3 .4M159.1 217v.7M159.1 217h3M159.1 217.7h3M159.1 217.7l.2 .4 .3 .2M160.2 201.4v10.5M160.6 201.4v10.5M160.9 215.9v1M160.9 216.9l.1 .1v.7a.45 .45 0 0 0 .5 .6M161.4 216.9l2.8 .1M161.6 215.9v1"/>
<path d="M162.1 216.9v.1M162.1 217.7l-.2 .4-.2 .2h-2.1M162.1 217v.7M162.1 217h.1M162.7 216.9v.1M163.7 216.9v.1M164.3 215.9v-.3h1.1v.3M165.5 217h.1M165.7 218.3h17.9M167.2 217.7v18.5M167.6 201.4h.6v10.5h-.6M168 216.9h5.5"/>
<path d="M169 201.4h4.5M169 211.9h4.5M172.7 213.4v2M172.7 216.9v13.6M172.7 202.9v1.5M182.8 200.2v16.5M182.8 218.3v61M61.6 229h10.7M61.6 239h10.7M113.7 235.4h52M61.6 249h10.7M61.6 259h10.7"/>
<path d="M61.6 269h10.7M61.6 279h10.7"/>
<circle cx="150.6" cy="32.2" r="2.41"/>
<circle cx="150.6" cy="32.2" r="1.6"/>
<circle cx="139.9" cy="104.2" r="27.3"/>
<circle cx="139.9" cy="104.2" r="27.7"/>
<circle cx="139.9" cy="104.2" r="21"/>
<circle cx="139.9" cy="104.2" r="18.8"/>
<circle cx="139.9" cy="104.2" r="17.3"/>
<circle cx="139.9" cy="104.2" r="20.7"/>
<circle cx="150.1" cy="128.7" r=".14"/>
<circle cx="151.3" cy="128.1" r=".13"/>
</g>
<g fill="none" stroke="#f00" stroke-width=".21">
<path d="M120.4 98.5l-.4 1.8M122.7 91l7 5.4M124.5 90.9l-1.4 1.9a17.9 17.9 0 0 0-2.4 4.7M126.6 88.8l-1.4 1.4M130.5 96.9l1.6 1.3M132.9 98.8l7 5.4M134.2 84.7l-3.3 1.3-3.6 2.2M137 84.1l-1.9 .4M138 83.9h2.3l1.8 .1 3.5 .7M146.5 85l1.8 .7M149.2 86.1a19.2 19.2 0 0 1 6 4.8M155.8 91.6l1.2 1.6"/>
<path d="M157.5 94l.8 1.6a20.5 20.5 0 0 1 1.7 5.7M104.8 104.2h9.1M114.9 104.2h2M117.9 104.2h8M119.8 101.3l-.2 2.3a17.7 17.7 0 0 0 .6 5.4M120.4 109.9l.7 1.8M121.5 112.6l.2 .5a18.9 18.9 0 0 0 4.2 5.7M126.6 119.5l1.5 1.2M126.9 104.2h2M128 109.1l-8.2 3.4M129.9 104.2h8M130.8 107.9l-1.9 .8"/>
<path d="M138.2 116.9l-1.2 8.8M138.6 113.9l-.3 2M138.9 104.2h2M139.9 104.2l-8.2 3.4M139.9 104.2l-1.2 8.7M141.9 104.2h8M150.9 104.2h2M153.9 104.2h8M156.4 116l-2.3 2.7-3.2 2.5M157.9 113.5l-.9 1.6M160.1 102.2l.1 2M160.1 105.1l-.1 1.8-.4 2.3-1.2 3.4"/>
<path d="M162.9 104.2h2M165.9 104.2h9.1M128.9 121.2l1.1 .6a19.5 19.5 0 0 0 6.1 2.3M137 124.2l1.9 .2M147.4 123l-3.4 1-1.7 .3-2.4 .2M150 121.8l-1.7 .8"/>
</g>
<g fill="#f00" stroke="#f00" stroke-width=".21">
<path d="M173.7 99.9l4.2 1.2v.4l-4.2 1.2v-.4l1.2-.4v-1.3l-1.2-.3zM175.4 100.8v1l1.8-.5z" fill-rule="evenodd"/>
<path d="M91.2 196.6l.7-.3 .2 .4a.79 .79 0 0 0-.8 .8 .79 .79 0 0 0 .8 .7 1.88 1.88 0 0 0 1-1.4 1.1 1.1 0 0 1 1.8 .1 1.1 1.1 0 0 1-.6 1.7l-.3-.3a.71 .71 0 0 0 .7-.8 .71 .71 0 0 0-.7-.6 .71 .71 0 0 0-.7 .8 1.27 1.27 0 0 1-1.3 1 1.27 1.27 0 0 1-1.2-1.1v-.5z" fill-rule="evenodd"/>
<path d="M90.8 199.1h4.3v2h-.4v-1.6h-1.4v1.4h-.5v-1.4h-1.5v1.6h-.5z" fill-rule="evenodd"/>
<path d="M91.1 202.3a2.82 2.82 0 0 1 3.9 .1 1.07 1.07 0 0 1-.7 1.7l-.2-.3a.88 .88 0 0 0 .5-1.1 .88 .88 0 0 0-.9-.6l-.7-.1a1.31 1.31 0 0 0-1.7 1.2l.6 .6-.2 .3a1.12 1.12 0 0 1-.6-1.8z" fill-rule="evenodd"/>
<path d="M90.8 205.2h3.8v-1h.5v2.4h-.5v-1h-3.8z" fill-rule="evenodd"/>
<path d="M90.8 207h4.3v.4h-4.3z" fill-rule="evenodd"/>
<path d="M91.2 208.5a2.92 2.92 0 0 1 3.8 .4 1.38 1.38 0 0 1-1.4 1.9 2.26 2.26 0 0 1-2.8-1.2v-.6zM91.5 208.9a1.02 1.02 0 0 0 0 1.1 1.02 1.02 0 0 0 1 .4l.5 .1a1.39 1.39 0 0 0 1.7-1.2 1.99 1.99 0 0 0-2.6-.8z" fill-rule="evenodd"/>
<path d="M90.8 211.5h4.3v.3l-3.3 1.8h3.3v.3h-4.3v-.3l3.4-1.8h-3.4z" fill-rule="evenodd"/>
<path d="M90.8 216.7l4.3 1.2v.3l-4.3 1.3v-.4l1.3-.4v-1.3l-1.3-.3zM92.5 217.5v1.1l1.9-.5z" fill-rule="evenodd"/>
<path d="M92.4 219.8h.4v1.6h-.4z" fill-rule="evenodd"/>
<path d="M90.8 221.7l4.3 1.2v.3l-4.3 1.3v-.4l1.3-.4v-1.3l-1.3-.3zM92.5 222.5v1.1l1.9-.5z" fill-rule="evenodd"/>
<path d="M103 99.9l4.2 1.2v.4l-4.2 1.2v-.4l1.2-.4v-1.3l-1.2-.3zM104.7 100.8v1l1.9-.5z" fill-rule="evenodd"/>
</g>
<g fill="#000">
<path d="M62.7 61.6l1.5-.3v.5zM79.4 61.3l1.5 .3-1.5 .2zM105.4 79.5l1.1-1-.8 1.3zM128.1 89.5l.3-.3 .8 1.4zM135 82.9l.4-.1 .1 1.6zM145.5 82.7l.5 .1-.6 1.4zM157.6 80.1l.4 .3-1.1 1.1zM100.2 119l.4-.2 .4 1.5zM119.8 112.5l-.5 1.4-.5-.3zM150.6 117.8l1.1 1-.4 .3zM164.1 111.5l1.2 1-.4 .3zM166.8 102.5l.9 1.2-1.2-.8z"/>
<path d="M168.7 104.6l1.4 .8-.4 .4zM121.8 127.9l1.1-1.1-.7 1.4zM134.5 124.1l-.2 1.5-.5-.1zM144.3 124l.6 1.4-.5 .1zM172.5 197.2h.5l-.3 1.5zM100.1 214h.5l-.2 1.5zM100.4 201.4l.2 1.5h-.5zM112 217.8l1.2-.9-.8 1.3zM172.4 215.4h.5l-.2 1.5zM172.7 211.9l.2 1.5h-.5zM172.7 201.4l.3 1.5h-.5zM182.5 216.7h.5l-.2 1.6z"/>
<path d="M182.8 198.7l.2 1.5h-.5zM112.2 235.4l1.5-.3v.5zM165.7 235.1l1.5 .3-1.5 .2z"/>
</g>
<g fill="none" stroke="#000" stroke-width=".21">
<path d="M112.2 199.4l7 7M112.4 198.7l6.8 6.8M113.3 198.7l5.9 5.9M114.2 198.7l5 5.1M115.1 198.7l4.1 4.2M116 198.7l3.2 3.2M116.9 198.7l2.3 2.3M117.8 198.7l1.4 1.4M118.7 198.7l.5 .5M160.6 199.3l7 7M160.9 198.7l6.7 6.7M161.8 198.7l5.8 5.8"/>
<path d="M162.7 198.7l4.9 4.9M163.6 198.7l4 4M164.5 198.7l3.1 3.1M165.4 198.7l2.2 2.2M166.3 198.7l1.3 1.3M167.2 198.7l.4 .4M111.5 201.5l7.7 7.6M111.5 202.4l7.7 7.6M111.5 203.2l7.7 7.7M111.5 204.2l7.7 7.6M111.5 205.1l7.7 7.5M111.5 206l7.7 7.6"/>
<path d="M111.5 206.8l7.7 7.7M111.5 207.7l7.7 7.6M111.5 208.7l7.4 7.3M111.5 209.5l7.4 7.4M111.5 210.4l6.5 6.5M111.5 211.3l.6 .6M112.2 200.3l7 7M112.2 201.3l7 6.9M112.2 212l4.9 4.9M112.2 212.9l4 4M112.2 213.8l3.2 3.1M112.2 214.7l2.3 2.2"/>
<path d="M112.2 215.6l.3 .3M112.6 215.9l.9 1M112.6 216.8v.1M119.6 202.3l3 3M119.6 206.8l3 3M119.6 208.6l3 3M119.6 209.5l3 3M119.6 210.4l3 3M119.6 214l1.5 1.5M119.6 214.9l.6 .6M119.6 201.4l3 3M119.6 203.2l3 3"/>
<path d="M119.6 204.1l3 3M119.6 205l3 3M119.6 205.9l3 3M119.6 207.7l3 3M119.6 211.3l3 2.9M119.6 212.2l3 2.9M119.6 213.1l2.4 2.4M120.5 201.4l2.1 2.1M121.4 201.4l1.2 1.2M122.3 201.4l.3 .3M157.2 202.2l3 3M157.2 203.1l3 3"/>
<path d="M157.2 205.8l3 3M157.2 206.7l3 3M157.2 207.6l3 3M157.2 209.4l3 3M157.2 210.3l3 3M157.2 204l3 3M157.2 204.9l3 3M157.2 208.5l3 3M157.2 211.2l3 3M157.2 212.1l3 3M157.2 213l2.6 2.5M157.2 213.9l1.6 1.6"/>
<path d="M157.2 214.8l.7 .7M157.3 201.4l2.9 2.9M158.2 201.4l2 2M159.1 201.4l1.1 1.1M160 201.4l.2 .2M160.6 202l7 7M160.6 202.9l7 7M160.6 203.8l7 7M160.6 204.7l7 7M160.6 205.6l7 7M160.6 206.5l7 6.9M160.6 207.3l7 7.1"/>
<path d="M160.6 208.2l7 7.1M160.6 209.2l6.7 6.7M160.6 210.1l6.6 6.6M160.6 210.9l5.9 6M160.6 211.8v.1M160.6 200.2l7 7M160.6 201.1l7 7M160.6 211.9l4 4M160.6 212.8l4.8 4.8M160.6 213.7l3.2 3.2M160.6 214.6l2.3 2.3M160.6 215.5l.4 .4"/>
<path d="M161.6 216.5l.5 .4M164.3 217.3l.8 .9M164.3 215.6l1.4 1.3"/>
</g>
<g font-size="5.8">
<text x="164.3" y="128.6" transform="rotate(90 164.3 128.6)">wire output pad</text>
<text x="171.5" y="128.6" transform="rotate(90 171.5 128.6)">Three-phase</text>
</g>
<g font-size="5.5">
<text x="108.2" y="131.6" transform="rotate(90 108.2 131.6)">3-Hall</text>
<text x="99.8" y="232" transform="rotate(90 99.8 232)">PCB</text>
</g>
<g font-size="5" fill="#f00">
<text x="15.7" y="12.6" transform="rotate(90 15.7 12.6)">package and need to be welded by yourself；</text>
<text x="22" y="13" transform="rotate(90 22 13)">The welding leads are shipped with the</text>
<text x="28.2" y="12.6" transform="rotate(90 28.2 12.6)">Note：</text>
</g>
<g font-size="4.4">
<text x="149" y="37.5" transform="rotate(90 149 37.5)">0.05 A</text>
<text x="160.9" y="56.8" transform="rotate(90 160.9 56.8)">A</text>
</g>
<g font-size="4.1">
<text x="154" y="38.5" transform="rotate(90 154 38.5)">Ø62</text>
<text x="167.7" y="47.2" transform="rotate(90 167.7 47.2)">Ø85±0.015</text>
<text x="131.6" y="53.9" transform="rotate(90 131.6 53.9)">Ø60.87</text>
<text x="115" y="54.2" transform="rotate(90 115 54.2)">Ø52±0.03</text>
<text x="65.7" y="61.3">27.5±1</text>
<text x="98.7" y="95.6" transform="rotate(97 98.7 95.6)">60°</text>
<text x="175.4" y="110.1" transform="rotate(90 175.4 110.1)">Ø2</text>
<text x="172.8" y="187.3" transform="rotate(90 172.8 187.3)">4</text>
<text x="100.5" y="201.8" transform="rotate(90 100.5 201.8)">21.2</text>
<text x="172.8" y="218.8" transform="rotate(90 172.8 218.8)">7.6</text>
<text x="183.9" y="219.8" transform="rotate(90 183.9 219.8)">29.5Max(Including solder joints)</text>
<text x="131.4" y="235.1">Ø82.5</text>
</g>
<text font-size="3.6" x="14.9" y="279.4" transform="rotate(90 14.9 279.4)">mm</text>
<g font-size="3.4">
<text x="25.9" y="248.4" transform="rotate(90 25.9 248.4)">无框内转电机</text>
<text x="20.4" y="252.8" transform="rotate(90 20.4 252.8)">RI85-PH</text>
</g>
<g font-size="3.2">
<text x="57.4" y="237" transform="rotate(90 57.4 237)">热敏型号：MF51B103F3950</text>
<text x="73.7" y="237" transform="rotate(90 73.7 237)">Wires for Hall AWG30</text>
</g>
<g font-size="3.1">
<text x="26.2" y="152.7" transform="rotate(90 26.2 152.7)">签 名(NAME)</text>
<text x="26.2" y="177.5" transform="rotate(90 26.2 177.5)">日 期(DATE)</text>
<text x="9.6" y="203.2" transform="rotate(90 9.6 203.2)">比例（SCALE）</text>
<text x="20.6" y="201.5" transform="rotate(90 20.6 201.5)">型号（DWG. NO）</text>
<text x="15.1" y="205.3" transform="rotate(90 15.1 205.3)">版本（REV）</text>
<text x="26" y="204.3" transform="rotate(90 26 204.3)">标题（TITLE）</text>
<text x="9.6" y="250.7" transform="rotate(90 9.6 250.7)">视角（VIEW）</text>
<text x="15.1" y="251" transform="rotate(90 15.1 251)">单位（UNIT）</text>
</g>
<g font-size="3">
<text x="15.1" y="159.4" transform="rotate(90 15.1 159.4)">***</text>
<text x="20.6" y="159.4" transform="rotate(90 20.6 159.4)">***</text>
<text x="15.1" y="184.1" transform="rotate(90 15.1 184.1)">***</text>
<text x="20.6" y="184.1" transform="rotate(90 20.6 184.1)">***</text>
<text x="9.6" y="235.5" transform="rotate(90 9.6 235.5)">1:1</text>
<text x="15.1" y="234.8" transform="rotate(90 15.1 234.8)">V2.0</text>
</g>
<g font-size="2.9">
<text x="154" y="46.1" transform="rotate(90 154 46.1)">-0.05</text>
<text x="156.9" y="47.1" transform="rotate(90 156.9 47.1)">0</text>
<text x="15.3" y="126.1" transform="rotate(90 15.3 126.1)">审核(CHECKED)</text>
<text x="20.8" y="127.3" transform="rotate(90 20.8 127.3)">制 图(DRAWN)</text>
<text x="172.8" y="190.5" transform="rotate(90 172.8 190.5)">0</text>
<text x="175.7" y="189.5" transform="rotate(90 175.7 189.5)">+0.5</text>
<text x="103.4" y="209.6" transform="rotate(90 103.4 209.6)">+0.1</text>
<text x="100.5" y="210.6" transform="rotate(90 100.5 210.6)">0</text>
<text x="172.8" y="225.2" transform="rotate(90 172.8 225.2)">0</text>
<text x="175.7" y="224.3" transform="rotate(90 175.7 224.3)">+0.5</text>
<text x="142.3" y="232.2">+0.5</text>
<text x="143.2" y="235.1">0</text>
</g>
<g font-size="2.8">
<text x="185.5" y="11.3" transform="rotate(90 185.5 11.3)">2026.2.25</text>
<text x="197.9" y="10.2" transform="rotate(90 197.9 10.2)">时间(DATE)</text>
<text x="191.7" y="17" transform="rotate(90 191.7 17)">/</text>
<text x="185.5" y="31.2" transform="rotate(90 185.5 31.2)">V2.0</text>
<text x="191.7" y="31.2" transform="rotate(90 191.7 31.2)">V1.0</text>
<text x="185.6" y="58.2" transform="rotate(90 185.6 58.2)">修改图纸标注，增加焊盘焊点高度尺寸</text>
<text x="197.9" y="69" transform="rotate(90 197.9 69)">变更内容(CHANGES)</text>
<text x="191.7" y="81.5" transform="rotate(90 191.7 81.5)">/</text>
</g>
<g font-size="2.7">
<text x="68.5" y="221.7" transform="rotate(90 68.5 221.7)">VCC</text>
<text x="63.2" y="222.1" transform="rotate(90 63.2 222.1)">RED</text>
<text x="63.2" y="232.1" transform="rotate(90 63.2 232.1)">BLK</text>
<text x="68.5" y="231.7" transform="rotate(90 68.5 231.7)">GND</text>
<text x="63.2" y="241.5" transform="rotate(90 63.2 241.5)">BLU</text>
<text x="68.5" y="241.6" transform="rotate(90 68.5 241.6)">Ha</text>
<text x="63.2" y="251.6" transform="rotate(90 63.2 251.6)">GRN</text>
<text x="68.5" y="251.5" transform="rotate(90 68.5 251.5)">Hb</text>
<text x="63.2" y="261.7" transform="rotate(90 63.2 261.7)">YEL</text>
<text x="68.5" y="261.5" transform="rotate(90 68.5 261.5)">Hc</text>
<text x="63.2" y="272" transform="rotate(90 63.2 272)">/</text>
<text x="68.5" y="271.5" transform="rotate(90 68.5 271.5)">L1</text>
<text x="68.5" y="281.6" transform="rotate(90 68.5 281.6)">L2</text>
<text x="63.2" y="282" transform="rotate(90 63.2 282)">/</text>
</g>
<g font-size="2.3">
<text x="140" y="147.5" transform="rotate(82 140 147.5)">L2</text>
<text x="142" y="147.2" transform="rotate(82 142 147.2)">L1</text>
<text x="144" y="146.9" transform="rotate(82 144 146.9)">Hc</text>
<text x="146.1" y="146.5" transform="rotate(82 146.1 146.5)">Hb</text>
<text x="148.3" y="146.3" transform="rotate(82 148.3 146.3)">Ha</text>
<text x="150.6" y="145.9" transform="rotate(82 150.6 145.9)">GND</text>
<text x="152.8" y="145.5" transform="rotate(82 152.8 145.5)">VCC</text>
</g>
<g font-size="2.2">
<text x="199.5" y="29.5" transform="rotate(90 199.5 29.5)">修正版本</text>
<text x="196.6" y="31.2" transform="rotate(90 196.6 31.2)">(REV)</text>
</g>
<g font-size="2.1">
<text x="32.1" y="127.5" transform="rotate(90 32.1 127.5)">PROHIBITED.</text>
<text x="34.6" y="127.5" transform="rotate(90 34.6 127.5)">REPRODUCTION IN PART OR AS A WHOLE WITHOUT THE WRITTEN PERMISSION OF T-MOTOR IS</text>
<text x="37.2" y="127.6" transform="rotate(90 37.2 127.6)">THE INFORMATION CONTAINED IN THIS DRAWING IS THE SOLE PROPERTY OF T-MOTOR. ANY</text>
<text x="39.7" y="127.6" transform="rotate(90 39.7 127.6)">此份图纸包含的所有信息均只属于T-MOTOR财产。未经T-MOTOR书面许可，禁止部分或全部复制。</text>
<text x="42.5" y="127.6" transform="rotate(90 42.5 127.6)">保密说明：PROPRIETARY AND CONFIDENTIAL</text>
</g>
<g font-size="1.6">
<text x="9.1" y="125" transform="rotate(90 9.1 125)">THIS IS A LIMITED DIMENSION DRAWING. SPECIFIC TOLERANCE AVAILABLE UPON REQUEST.</text>
<text x="11" y="124.9" transform="rotate(90 11 124.9)">此图纸标注的尺寸有限。个别尺寸公差据要求提供。</text>
</g>
</svg>
